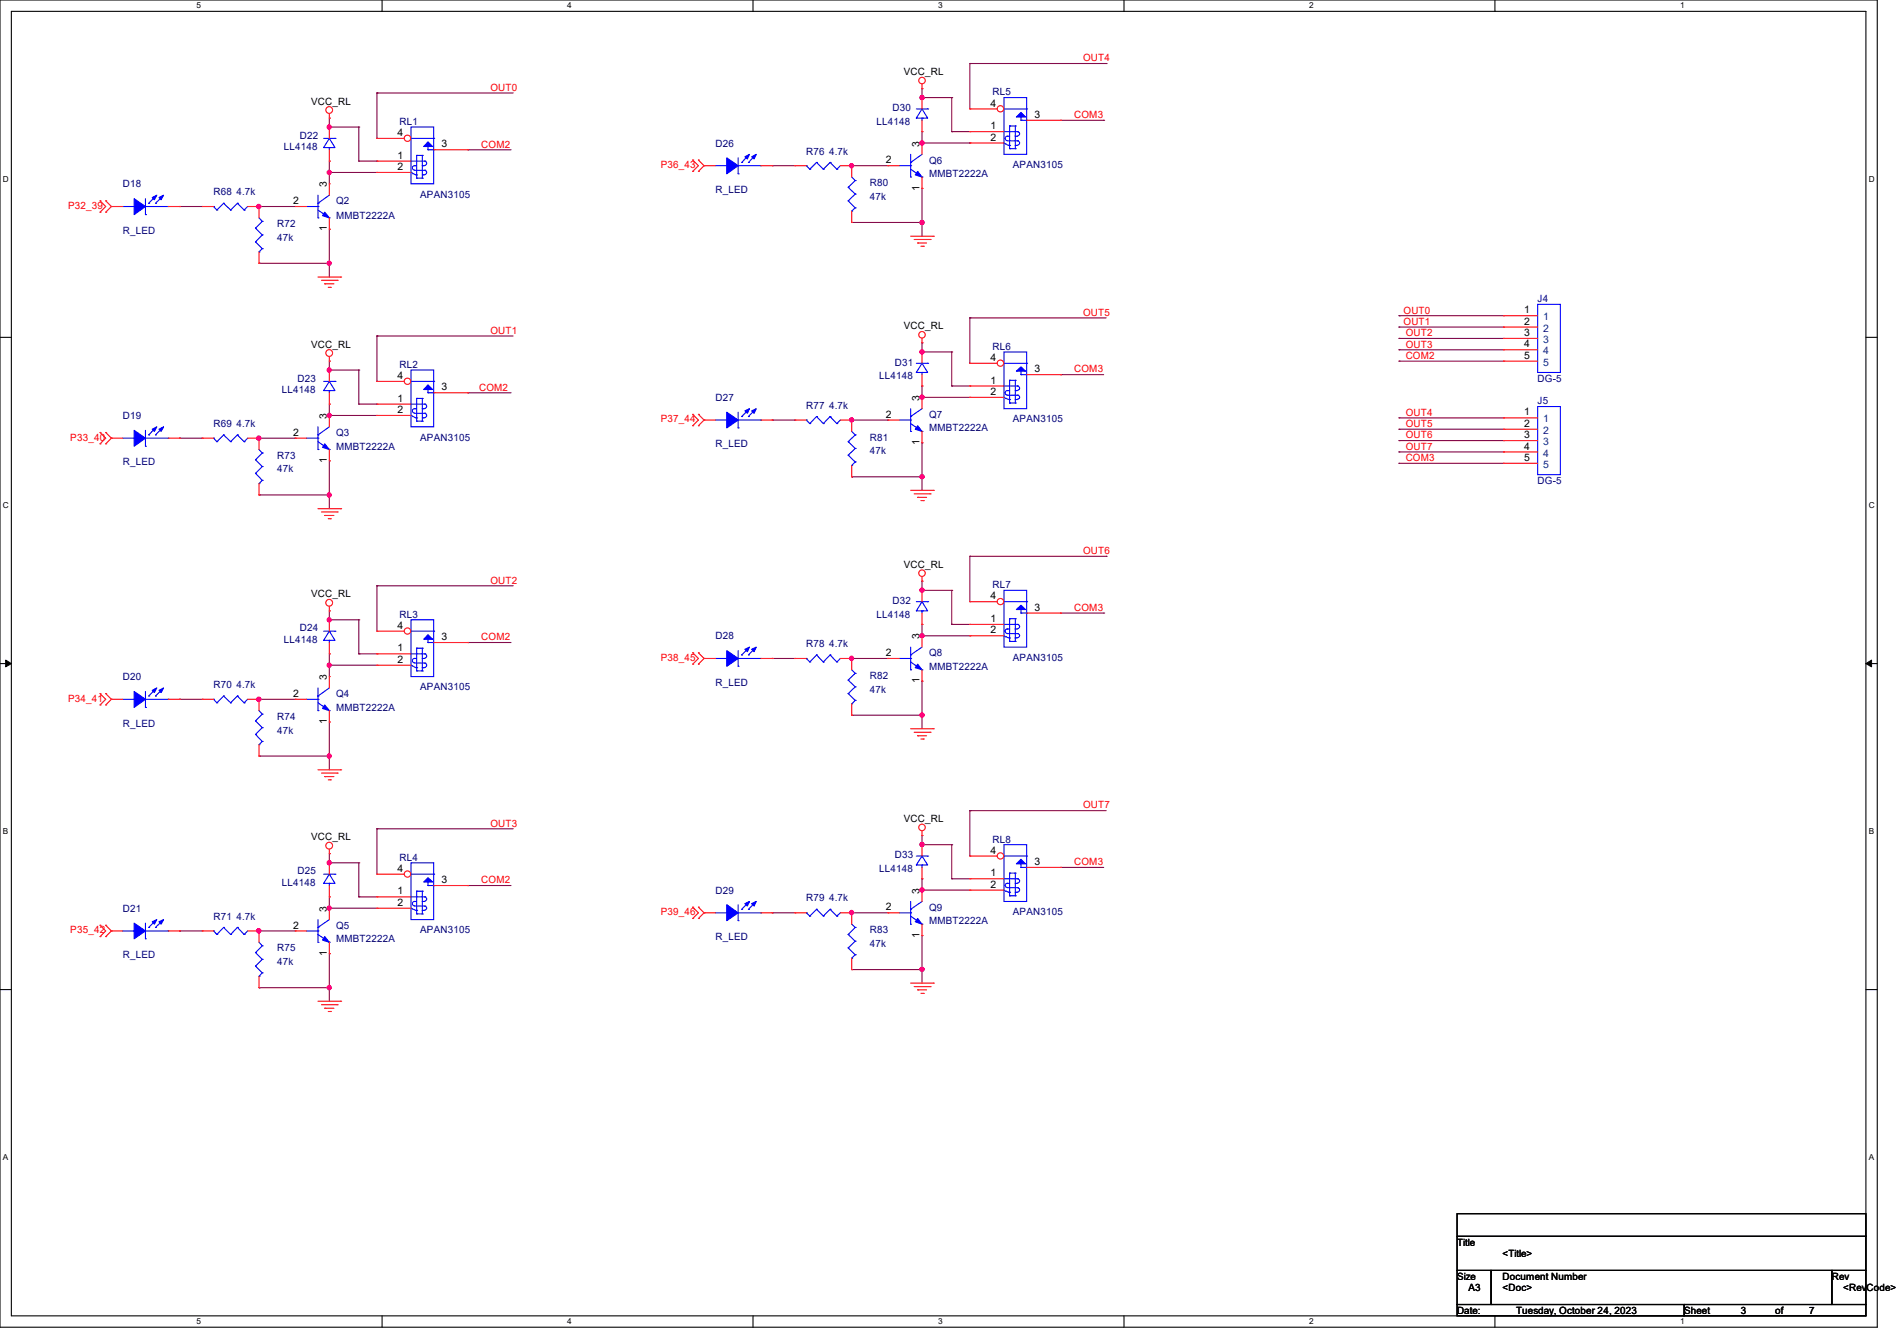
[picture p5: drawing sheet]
<svg xmlns="http://www.w3.org/2000/svg" width="297mm" height="210mm" viewBox="0 0 297 210" stroke-linecap="round" stroke-linejoin="round" font-family="sans-serif">
<path d="M0 0h293.9v207.9h-293.9zM1.8 1.8h290.3v204.3h-290.3z" fill="none" stroke="#000" stroke-width=".17"/>
<g fill="#fff">
<path d="M30.8 .2h.7v1.4h-.7z"/>
<path d="M30.8 206.2h.7v1.4h-.7z"/>
</g>
<path d="M59.8 0v1.8M59.8 206.1v1.8" fill="none" stroke="#000" stroke-width=".17"/>
<g fill="#fff">
<path d="M88.8 .2h.7v1.4h-.7z"/>
<path d="M88.8 206.2h.7v1.4h-.7z"/>
</g>
<path d="M117.9 0v1.8M117.9 206.1v1.8" fill="none" stroke="#000" stroke-width=".17"/>
<g fill="#fff">
<path d="M146.9 .2h.7v1.4h-.7z"/>
<path d="M146.9 206.2h.7v1.4h-.7z"/>
</g>
<path d="M176 0v1.8M176 206.1v1.8" fill="none" stroke="#000" stroke-width=".17"/>
<g fill="#fff">
<path d="M205 .2h.7v1.4h-.7z"/>
<path d="M205 206.2h.7v1.4h-.7z"/>
</g>
<path d="M234.1 0v1.8M234.1 206.1v1.8" fill="none" stroke="#000" stroke-width=".17"/>
<g fill="#fff">
<path d="M263.1 .2h.6v1.4h-.6z"/>
<path d="M263.1 206.2h.6v1.4h-.6z"/>
<path d="M.5 27.3h.9v1.4h-.9z"/>
<path d="M292.6 27.3h.9v1.4h-.9z"/>
<path d="M.5 78.4h.9v1.4h-.9z"/>
<path d="M292.6 78.4h.9v1.4h-.9z"/>
</g>
<path d="M0 52.8h1.8M292.1 52.8h1.8" fill="none" stroke="#000" stroke-width=".17"/>
<g fill="#fff">
<path d="M.5 129.5h.8v1.4h-.8z"/>
<path d="M292.6 129.5h.8v1.4h-.8z"/>
</g>
<path d="M0 103.9h1.8M292.1 103.9h1.8" fill="none" stroke="#000" stroke-width=".17"/>
<path d="M.9 103.4l.9 .5-.9 .5zM292.1 103.9l.9-.5v1z" fill="#000" stroke="#000" stroke-width=".16"/>
<g fill="#fff">
<path d="M.5 180.5h.8v1.4h-.8z"/>
<path d="M292.6 180.5h.8v1.4h-.8z"/>
</g>
<path d="M0 155h1.8M292.1 155h1.8M228.1 190.1h64v3.5h-64zM228.1 193.6h64v5.4h-64zM228.1 199h5.4v5.3h-5.4zM233.5 199h53.3v5.3h-53.3zM286.8 199h5.3v5.3h-5.3zM228.1 204.3h35.6v1.8h-35.6zM263.7 204.3h28.4v1.8h-28.4z" fill="none" stroke="#000" stroke-width=".17"/>
<g fill="none" stroke="#800040" stroke-width=".17">
<path d="M51.6 19.9h.1M51.6 18.5h.1M51.6 18.5v1.4M51.6 19.9h4.6M56.2 19.9h.1M56.2 19.9v5.3M59 14.6h.1M59 14.6v7.1M59 14.6h21.3M144.4 15.3h.1M144.4 13.9h.1M144.4 13.9v1.4"/>
<path d="M144.4 15.3h4.6M149 15.3h.1M149 15.3v5.3M151.8 9.9h.1M151.8 9.9v7.2M151.8 9.9h21.4M166.1 18.8h6.7M172.8 18.8h.1M173.2 9.9h.1M28.1 32.3h.1M28.1 32.3h3.6M40.6 32.3h.1"/>
<path d="M40.6 32.3h5.6M51.6 35.9h.1M51.6 27h.1M51.6 25.2h.1M51.6 25.2v3.6M51.6 35.9v7.5M51.6 27h7.4M56.2 25.2h.1M56.2 25.2h2.8M73.2 23.5h.1M73.2 23.5h6.8M120.9 26h.1"/>
<path d="M120.9 26h3.6M133.3 26h.1M133.3 34.8h.1M133.3 26h5.7M133.3 34.8h11.1M144.4 29.5h.1M144.4 34.8h.1M144.4 20.6h.1M144.4 20.6v1.8h7.4M144.4 29.5v7.5M149 20.6h.1M149 20.6h2.8"/>
<path d="M151.8 22.4h.1M40.6 41.2h.1M40.6 41.2h11M51.6 41.2h.1M51.6 58h.1M51.6 56.6h.1M51.6 56.6v1.4M51.6 58h4.6M56.2 58h.1M56.2 58v5.3M59 52.6h.1M59 52.6v7.1"/>
<path d="M59 52.6h21.3M144.4 55.1h.1M144.4 53.7h.1M144.4 53.7v1.4M144.4 55.1h4.6M149 55.1h.1M149 55.1v5.4M151.8 49.8h.1M151.8 49.8v7.1M151.8 49.8h21.4M166.1 58.7h.1M166.1 58.7h6.7"/>
<path d="M219 49.4h.1M219 51.2h.1M219 53h.1M219 54.8h.1M219 56.6h.1M219 49.4h16.4M219 51.2h16.4M219 53h16.4M219 54.8h16.4M219 56.6h16.4M28.1 68.6h.1M28.1 68.6h3.6"/>
<path d="M40.6 68.6h.1M40.6 77.5h.1M40.6 68.6h5.6M40.6 77.5h11M51.6 72.2h.1M51.6 77.5h.1M51.6 65.1h.1M51.6 63.3h.1M51.6 63.3v1.8M51.6 72.2v7.5M51.6 65.1h7.4M56.2 63.3h.1"/>
<path d="M56.2 63.3h2.8M73.2 61.5h.1M73.2 61.5h6.8M120.9 65.8h.1M120.9 65.8h3.6M133.3 65.8h.1M133.3 74.7h.1M133.3 65.8h5.7M133.3 74.7h11.1M144.4 69.3h.1M144.4 74.7h.1M144.4 62.2h.1"/>
<path d="M144.4 60.5h.1M144.4 60.5v1.7M144.4 69.3v7.5M144.4 62.2h7.4M149 60.5h.1M149 60.5h2.8M219 65.4h.1M219 67.2h.1M219 69h.1M219 70.8h.1M219 72.6h.1M219 65.4h16.4"/>
<path d="M219 67.2h16.4M219 69h16.4M219 70.8h16.4M219 72.6h16.4M51.6 97.1h.1M51.6 95.7h.1M51.6 95.7v1.4M51.6 97.1h4.6M56.2 97.1h.1M56.2 97.1v5.3M59 91.7h.1M59 91.7v7.1"/>
<path d="M59 91.7h21.3M144.4 92.5h.1M144.4 97.8h.1M144.4 91h.1M144.4 91v1.5M144.4 97.8v1.8h7.4M144.4 92.5h4.6M149 97.8h.1M149 92.5h.1M149 92.5v5.3M149 97.8h2.8M151.8 99.6h.1"/>
<path d="M151.8 87.1h.1M151.8 87.1v7.1M151.8 87.1h21.4M166.1 96h6.7M172.8 96h.1M173.2 87.1h.1M28.1 109.5h.1M28.1 109.5h3.6M40.6 109.5h.1M40.6 118.4h.1M40.6 109.5h5.6M40.6 118.4h11"/>
<path d="M51.6 104.2h.1M51.6 102.4h.1M51.6 113.1h.1M51.6 118.4h.1M51.6 102.4v3.6M51.6 113.1v7.5M51.6 104.2h7.4M56.2 102.4h.1M56.2 102.4h2.8M73.2 100.6h.1M73.2 100.6h6.8M120.9 103.1h.1"/>
<path d="M120.9 103.1h3.6M133.3 103.1h.1M133.3 112h.1M133.3 103.1h5.7M133.3 112h11.1M144.4 106.7h.1M144.4 112h.1M144.4 106.7v7.4M51.6 135.1h.1M51.6 133.7h.1M51.6 133.7v1.4M51.6 135.1h4.6"/>
<path d="M56.2 135.1h.1M56.2 135.1v5.4M59 129.8h.1M59 129.8v7.1M59 129.8h21.3M73.2 138.7h.1M73.2 138.7h6.8M144.4 139.4h.1M144.4 132.3h.1M144.4 137.6h.1M144.4 130.9h.1M144.4 130.9v1.4"/>
<path d="M144.4 137.6v1.8M144.4 139.4h7.4M144.4 132.3h4.6M149 137.6h.1M149 132.3h.1M149 132.3v5.3M149 137.6h2.8M151.8 127h.1M151.8 127v7.1M151.8 127h21.4M166.1 135.8h.1M166.1 135.8h6.7"/>
<path d="M28.1 145.8h.1M28.1 145.8h3.6M40.6 145.8h.1M40.6 154.7h.1M40.6 145.8h5.6M40.6 154.7h11M51.6 142.2h.1M51.6 140.5h.1M51.6 149.4h.1M51.6 154.7h.1M51.6 140.5v1.7M51.6 149.4v7.4"/>
<path d="M51.6 142.2h7.4M56.2 140.5h.1M56.2 140.5h2.8M120.9 143h.1M120.9 143h3.6M133.3 143h.1M133.3 151.8h.1M133.3 143h5.7M133.3 151.8h11.1M144.4 146.5h.1M144.4 151.8h.1M144.4 146.5v7.5"/>
</g>
<g fill="#f0f" stroke="#f0f" stroke-width=".17">
<circle cx="40.5" cy="32.3" r=".34"/>
<circle cx="51.5" cy="41.2" r=".33"/>
<circle cx="40.5" cy="68.6" r=".34"/>
<circle cx="51.5" cy="77.5" r=".33"/>
<circle cx="133.3" cy="26" r=".33"/>
<circle cx="144.4" cy="34.8" r=".34"/>
<circle cx="133.3" cy="65.8" r=".33"/>
<circle cx="144.4" cy="74.7" r=".34"/>
<circle cx="51.5" cy="27" r=".33"/>
<circle cx="51.5" cy="19.9" r=".33"/>
<circle cx="51.5" cy="65.1" r=".33"/>
<circle cx="51.5" cy="58" r=".33"/>
<circle cx="144.4" cy="22.4" r=".34"/>
<circle cx="144.4" cy="15.3" r=".34"/>
<circle cx="144.4" cy="62.2" r=".34"/>
<circle cx="144.4" cy="55.1" r=".34"/>
<circle cx="51.5" cy="104.2" r=".33"/>
<circle cx="51.5" cy="97.1" r=".33"/>
<circle cx="51.5" cy="142.2" r=".33"/>
<circle cx="51.5" cy="135.1" r=".33"/>
<circle cx="144.4" cy="99.5" r=".34"/>
<circle cx="144.4" cy="92.4" r=".34"/>
<circle cx="144.4" cy="139.4" r=".34"/>
<circle cx="144.4" cy="132.2" r=".34"/>
<circle cx="40.5" cy="109.5" r=".34"/>
<circle cx="51.5" cy="118.4" r=".33"/>
<circle cx="40.5" cy="145.8" r=".34"/>
<circle cx="51.5" cy="154.7" r=".33"/>
<circle cx="133.3" cy="103.1" r=".33"/>
<circle cx="144.4" cy="112" r=".34"/>
<circle cx="133.3" cy="142.9" r=".33"/>
<circle cx="144.4" cy="151.8" r=".34"/>
</g>
<g fill="none" stroke="#f00" stroke-width=".17">
<path d="M51.6 18.5h.1M51.6 17.8v.7M144.4 13.9h.1M144.4 13.2v.7M15.7 31.5h.1M15.7 33.2h.1M15.7 31.5l.9 .8-.9 .9M16.6 33.2h.1M16.6 31.5h.1M16.6 31.5l.8 .8-.8 .9M108.5 25.1h.1M108.5 26.8h.1"/>
<path d="M108.5 25.1l.8 .9-.8 .8M109.3 26.8h.1M109.3 25.1h.1M109.3 25.1l.9 .9-.9 .8M142.6 37h3.5M143.1 37.5h2.5M143.7 38.1h.1M143.7 38.1h1.4M144.2 38.6h.4M144.6 38.6h.1M145.6 37.5h.1M146.1 37h.1"/>
<path d="M49.8 43.4h3.5M50.3 43.9h2.5M50.8 44.4h.1M50.8 44.4h1.5M51.4 45h.3M51.6 56.6h.1M51.6 55.8v.8M51.7 45h.1M52.8 43.9h.1M53.3 43.4h.1M144.4 53.7h.1M144.4 53v.7"/>
<path d="M15.7 67.7h.1M15.7 69.5h.1M15.7 67.7l.9 .9-.9 .9M16.6 69.5h.1M16.6 67.7h.1M16.6 67.7l.8 .9-.8 .9M49.8 79.7h3.5M53.3 79.7h.1M108.5 64.9h.1M108.5 66.7h.1M108.5 64.9l.8 .9-.8 .9M109.3 66.7h.1"/>
<path d="M109.3 64.9h.1M109.3 64.9l.9 .9-.9 .9M133.3 65.8h.1M133.3 74.7h.1M133.3 65.8v1.8M133.3 72.9v1.8M142.6 76.8h3.5M143.1 77.3h2.5M143.7 77.9h.1M143.7 77.9h1.4M144.2 78.4h.4M144.6 78.4h.1"/>
<path d="M145.6 77.3h.1M146.1 76.8h.1M50.3 80.2h2.5M50.8 80.7h.1M50.8 80.7h1.5M51.4 81.2h.3M51.6 95.7h.1M51.6 95v.7M51.7 81.2h.1M52.8 80.2h.1M144.4 91h.1M144.4 90.3v.7"/>
<path d="M15.7 108.6h.1M15.7 110.4h.1M15.7 108.6l.9 .9-.9 .9M16.6 110.4h.1M16.6 108.6h.1M16.6 108.6l.8 .9-.8 .9M108.5 102.2h.1M108.5 104h.1M108.5 102.2l.8 .9-.8 .9M109.3 104h.1M109.3 102.2h.1M109.3 102.2l.9 .9-.9 .9"/>
<path d="M142.6 114.1h3.5M143.1 114.7h2.5M143.7 115.2h.1M143.7 115.2h1.4M144.2 115.7h.4M144.6 115.7h.1M145.6 114.7h.1M146.1 114.1h.1M49.8 120.6h3.5M50.3 121.1h2.5M50.8 121.6h.1M50.8 121.6h1.5"/>
<path d="M51.4 122.1h.3M51.6 133.7h.1M51.6 133v.7M51.7 122.1h.1M52.8 121.1h.1M53.3 120.6h.1M144.4 130.9h.1M144.4 130.1v.8M15.7 144.9h.1M15.7 146.7h.1M15.7 144.9l.9 .9-.9 .9M16.6 146.7h.1"/>
<path d="M16.6 144.9h.1M16.6 144.9l.8 .9-.8 .9M40.6 145.8h.1M40.6 154.7h.1M40.6 145.8v1.8M40.6 152.9v1.8M49.8 156.8h3.5M50.3 157.4h2.5M50.8 157.9h.1M50.8 157.9h1.5M51.4 158.4h.3M51.7 158.4h.1"/>
<path d="M52.8 157.4h.1M53.3 156.8h.1M108.5 142.1h.1M108.5 143.8h.1M108.5 142.1l.8 .9-.8 .8M109.3 143.8h.1M109.3 142.1h.1M109.3 142.1l.9 .9-.9 .8M142.6 154h3.5M143.1 154.5h2.5M143.7 155h.1M143.7 155h1.4"/>
<path d="M144.2 155.6h.4M144.6 155.6h.1M145.6 154.5h.1M146.1 154h.1"/>
<circle cx="51.5" cy="17.2" r=".53"/>
<circle cx="144.4" cy="12.6" r=".51"/>
<circle cx="51.5" cy="55.3" r=".53"/>
<circle cx="144.4" cy="52.4" r=".51"/>
<circle cx="51.5" cy="94.4" r=".53"/>
<circle cx="144.4" cy="89.8" r=".51"/>
<circle cx="51.5" cy="132.4" r=".53"/>
<circle cx="144.4" cy="129.6" r=".51"/>
</g>
<g fill="none" stroke="#00f" stroke-width=".17">
<path d="M132.8 69.2h.1M132.8 71.3h.1M132.8 69.2l1.1 1M132.8 71.3l1.1 1M133.3 72.9h.1M133.3 67.6l.6 .5M133.9 68.1h.1M133.9 70.2h.1M133.9 72.3h.1M133.9 68.1l-1.1 1.1M133.9 70.2l-1.1 1.1M133.9 72.3l-.6 .6"/>
<path d="M64.3 97.1h3.6v8.9h-3.6zM64.3 98.8h3.6M67.9 98.8h.1M64.3 104.2l.4 .2M64.3 102.4h2.2M64.8 104.3l.3 .2M64.9 103.1h.1M64.9 103.1a.34 .34 0 0 0-.3 .4 .34 .34 0 0 0 .3 .3M64.9 103.1h.3M64.9 103.8h1.6M65.1 104.6h.1M65.2 105.1h.1"/>
<path d="M65.2 101.5h.1M65.2 104.6h.1M65.2 101.5v3.6M65.2 105.1h.9M65.2 101.5h.9M66.1 105.1h.1M66.1 101.5h.1M66.1 103.1h.1M66.1 104.6h.1M66.1 101.5v3.6M66.1 103.1h.4M66.1 104.6h.4"/>
<path d="M66.5 102.4h.1M66.5 103.8h.1M66.5 102.4a.34 .34 0 0 1 .3 .3 .34 .34 0 0 1-.3 .4M66.5 103.8a.34 .34 0 0 1 .3 .4 .34 .34 0 0 1-.3 .3M67 100.6h.1M67 100.1v.5M67 100.6h.9M67.9 100.6h.1M40 149.2h.1M40 151.3h.1M40 149.2l1.1 1M40 151.3l1.1 1.1"/>
<path d="M40.6 152.9h.1M40.6 147.6l.5 .5M41.1 148.1h.1M41.1 150.2h.1M41.1 152.4h.1M41.1 148.1l-1.1 1.1M41.1 150.2l-1.1 1.1M41.1 152.4l-.5 .5"/>
</g>
<path d="M67 99.4l.7 .7h-1.4z" fill="#00f" stroke="#00f" stroke-width=".17"/>
<circle cx="63.8" cy="98.8" r=".5" fill="#fff" stroke="#f00" stroke-width=".17"/>
<g fill="none" stroke="#f00" stroke-width=".17">
<path d="M124.5 26h.1M124.5 26h1.7M131.6 26h1.7M133.3 26h.1M51.6 58h.1M51.6 58v1.7M235.4 49.4h.1M235.4 51.2h.1M235.4 53h.1M235.4 54.8h.1M235.4 56.6h.1M235.4 49.4h5.3"/>
<path d="M235.4 51.2h5.3M235.4 53h5.3M235.4 54.8h5.3M235.4 56.6h5.3M17.4 68.6h.1M17.4 68.6h1.8M26.3 68.6h1.8M28.1 68.6h.1M51.6 63.3h.1M51.6 61.5v1.8M110.2 65.8h.1M110.2 65.8h1.8"/>
<path d="M119.1 65.8h1.8M120.9 65.8h.1M59 98.8h.1M59 98.8h4.3M31.7 109.5h.1M31.7 109.5h1.7M38.8 109.5h1.8M40.6 109.5h.1M59 102.4h.1M59 104.2h.1M59 102.4h5.3M59 104.2h5.3"/>
<path d="M67.9 100.6h5.3M73.2 100.6h.1M144.4 137.6h.1M144.4 132.3h.1M144.4 132.3v1.8M144.4 135.8v1.8"/>
</g>
<g fill="none" stroke="#00f" stroke-width=".17">
<path d="M126.2 26h.1M126.2 26l.6 .5M126.8 26.5h.1M127.8 25.4h.1M127.8 25.4l1.1 1.1M127.8 25.4l-1 1.1M128.9 26.5h.1M130 25.4h.1M130 25.4l1 1.1M130 25.4l-1.1 1.1M131 26.5h.1M131.6 26l-.6 .5"/>
<path d="M50.7 59.7h1.8M51.6 59.7l.9 1.5h-1.8zM52.5 59.7h.1M240.7 47.7h3.6v10.6h-3.6zM19.2 68.6h1.8M21 68.6h.1M22.8 69.9h.1M22.8 67.4v2.5M22.8 68.6h3.5M23.3 68.1h.1M24.3 68.1h.1M24.3 67l-1 1.1"/>
<path d="M25.4 67l-1.1 1.1M26.3 68.6h.1M51.6 61.2h.1M51.6 61.2v.3M112 65.8h1.8M113.8 65.8h.1M115.6 67h.1M115.6 64.6v2.4M115.6 65.8h3.5M116.1 65.2h.1M117.2 65.2h.1M117.2 64.2l-1.1 1"/>
<path d="M118.2 64.2l-1 1M119.1 65.8h.1M33.4 109.5h.1M33.4 109.5l.6 .6M34 110.1h.1M35 109h.1M35 109l1.1 1.1M35 109l-1 1.1M36.1 110.1h.1M37.2 109h.1M37.2 109l1 1.1M37.2 109l-1.1 1.1"/>
<path d="M38.2 110.1h.1M38.8 109.5l-.6 .6M143.5 134.1h1.7M144.4 134.1l.8 1.4h-1.7zM144.4 135.5h.1M144.4 135.5v.3M145.2 134.1h.1M157.2 132.3h3.5v8.9h-3.5zM157.2 139.4l.3 .2M157.2 134.1h3.5M157.2 137.6h2.1M157.6 139.5l.3 .2"/>
<path d="M157.7 138.3h.1M157.7 138.3h.4M157.7 139h1.6M157.7 138.3a.32 .32 0 0 0-.3 .4 .32 .32 0 0 0 .3 .3M157.9 139.7h.2M158.1 136.7h.1M158.1 139.7h.1M158.1 136.7v3.6M158.1 136.7h.9M159 136.7h.1M159 138.3h.1M159 139.7h.1"/>
<path d="M159 136.7v3.6M159 138.3h.3M159 139.7h.3M159.3 137.6h.1M159.3 139h.1M159.3 137.6a.34 .34 0 0 1 .3 .4 .34 .34 0 0 1-.3 .3M159.3 139a.34 .34 0 0 1 .3 .4 .34 .34 0 0 1-.3 .3M159.9 135.8h.1M159.9 135.3v.5M159.9 135.8h.8M160.7 134.1h.1M160.7 135.8h.1"/>
<path d="M158.1 140.3h.1M158.1 140.3h.9M159 140.3h.1"/>
</g>
<g fill="#00f" stroke="#00f" stroke-width=".17">
<path d="M159.9 134.6l.7 .7h-1.5z"/>
<path d="M113.8 64.6l1.8 1.2-1.8 1.2z" fill-rule="evenodd"/>
<path d="M117.7 64.3l.7-.3-.3 .7z" fill-rule="evenodd"/>
<path d="M116.6 64.3l.7-.3-.3 .7z" fill-rule="evenodd"/>
<path d="M21 67.4l1.8 1.2-1.8 1.3z" fill-rule="evenodd"/>
<path d="M24.9 67.2l.7-.4-.4 .8z" fill-rule="evenodd"/>
<path d="M23.8 67.2l.8-.4-.4 .8z" fill-rule="evenodd"/>
</g>
<circle cx="156.6" cy="134" r=".5" fill="#fff" stroke="#f00" stroke-width=".17"/>
<g fill="none" stroke="#f00" stroke-width=".17">
<path d="M133.3 26h.1M133.3 34.8h.1M133.3 26v1.7M133.3 33.1v1.7M144.4 55.1h.1M144.4 55.1v1.8M144.4 58.7v1.8M31.7 68.6h.1M31.7 68.6h1.7M38.8 68.6h1.8M40.6 68.6h.1M139 65.8h.1"/>
<path d="M139 65.8h1.8M144.4 60.5h.1M144.4 62.2h.1M144.4 69.3h.1M144.4 62.2v1.8M144.4 67.6v1.7M17.4 109.5h.1M17.4 109.5h1.8M26.3 109.5h1.8M28.1 109.5h.1M40.6 109.5h.1M40.6 118.4h.1"/>
<path d="M40.6 109.5v1.8M40.6 116.6v1.8M151.8 134.1h.1M151.8 137.6h.1M151.8 139.4h.1M151.8 134.1h4.3M151.8 137.6h5.4M151.8 139.4h5.4M160.7 135.8h5.4M166.1 135.8h.1M46.2 145.8h.1M46.2 145.8h1.8"/>
<path d="M51.6 142.2h.1M51.6 149.4h.1M51.6 142.2v1.8M51.6 147.6v1.8M124.5 143h.1M124.5 143h1.7M131.6 143h1.7M133.3 143h.1"/>
</g>
<g fill="#00f" stroke="#00f" stroke-width=".17">
<path d="M50.8 146.7l.8 .9-1.1-.4z"/>
<path d="M143.7 66.7l.7 .9-1.1-.4z"/>
<path d="M159.9 17.6l.7 .7h-1.5z"/>
<path d="M21 108.3l1.8 1.2-1.8 1.3z" fill-rule="evenodd"/>
<path d="M24.9 108.1l.7-.4-.4 .8z" fill-rule="evenodd"/>
<path d="M23.8 108.1l.8-.4-.4 .8z" fill-rule="evenodd"/>
</g>
<g fill="none" stroke="#00f" stroke-width=".17">
<path d="M157.2 15.3h3.5v8.9h-3.5zM157.2 17.1h3.5M158.1 19.7h.1M158.1 19.7v3.6M158.1 19.7h.9M159 19.7h.1M159 19.7v3.6M159.9 18.8h.1M159.9 18.3v.5M159.9 18.8h.8M160.7 17.1h.1M160.7 18.8h.1"/>
<path d="M132.8 29.3h.1M132.8 31.5h.1M132.8 29.3l1.1 1.1M132.8 31.5l1.1 1.1M133.3 33.1h.1M133.3 27.7l.6 .6M133.9 28.3h.1M133.9 30.4h.1M133.9 32.6h.1M133.9 28.3l-1.1 1M133.9 30.4l-1.1 1.1M133.9 32.6l-.6 .5"/>
<path d="M157.2 22.4l.3 .2M157.2 20.6h2.1M157.6 22.5l.3 .2M157.7 21.3h.1M157.7 21.3a.34 .34 0 0 0-.3 .4 .34 .34 0 0 0 .3 .3M157.7 21.3h.4M157.7 22.1h1.6M157.9 22.8h.2M158.1 23.3h.1M158.1 22.8h.1M158.1 23.3h.9M159 23.3h.1"/>
<path d="M159 21.3h.1M159 22.8h.1M159 21.3h.3M159 22.8h.3M159.3 20.6h.1M159.3 22.1h.1M159.3 20.6a.34 .34 0 0 1 .3 .4 .34 .34 0 0 1-.3 .3M159.3 22.1a.34 .34 0 0 1 .3 .3 .34 .34 0 0 1-.3 .3M143.5 56.9h1.7M144.4 56.9l.8 1.4h-1.7zM144.4 58.3h.1M144.4 58.3v.4"/>
<path d="M145.2 56.9h.1M33.4 68.6h.1M33.4 68.6l.6 .6M34 69.2h.1M35 68.1h.1M35 68.1l1.1 1.1M35 68.1l-1 1.1M36.1 69.2h.1M37.2 68.1h.1M37.2 68.1l1 1.1M37.2 68.1l-1.1 1.1M38.2 69.2h.1"/>
<path d="M38.8 68.6l-.6 .6M140.8 65.8h1.8M142.6 65.2h.1M142.6 67.6h.1M142.6 65.8h.1M142.6 66.3l1.8 1.3M142.6 64v3.6M144.4 67.6h.1M144.4 64l-1.8 1.2M19.2 109.5h1.8M21 109.5h.1M22.8 110.8h.1"/>
<path d="M22.8 108.3v2.5M22.8 109.5h3.5M23.3 109h.1M24.3 109h.1M24.3 107.9l-1 1.1M25.4 107.9l-1.1 1.1M26.3 109.5h.1M40 112.9h.1M40 115h.1M40 112.9l1.1 1.1M40 115l1.1 1.1M40.6 116.6h.1"/>
<path d="M40.6 111.3l.5 .5M41.1 111.8h.1M41.1 114h.1M41.1 116.1h.1M41.1 111.8l-1.1 1.1M41.1 114l-1.1 1M41.1 116.1l-.5 .5M48 145.8h1.8M49.8 145.2h.1M49.8 147.6h.1M49.8 145.8h.1M49.8 146.3l1.8 1.3"/>
<path d="M49.8 144v3.6M51.6 147.6h.1M51.6 144l-1.8 1.2M126.2 143h.1M126.2 143l.6 .5M126.8 143.5h.1M127.8 142.4h.1M127.8 142.4l1.1 1.1M127.8 142.4l-1 1.1M128.9 143.5h.1M130 142.4h.1M130 142.4l1 1.1"/>
<path d="M130 142.4l-1.1 1.1M131 143.5h.1M131.6 143l-.6 .5"/>
</g>
<circle cx="156.6" cy="17" r=".5" fill="#fff" stroke="#f00" stroke-width=".17"/>
<g fill="none" stroke="#f00" stroke-width=".17">
<path d="M151.8 17.1h.1M151.8 17.1h4.3M160.7 18.8h5.4M166.1 18.8h.1M46.2 32.3h.1M46.2 32.3h1.8M51.6 28.8h.1M51.6 35.9h.1M51.6 28.8v1.8M51.6 34.1v1.8M139 26h.1M139 26h1.8"/>
<path d="M144.4 22.4h.1M144.4 29.5h.1M144.4 22.4v1.8M144.4 27.7v1.8M151.8 20.6h.1M151.8 22.4h.1M151.8 20.6h5.4M151.8 22.4h5.4M40.6 68.6h.1M40.6 77.5h.1M40.6 68.6v1.8M40.6 75.7v1.8"/>
<path d="M235.4 65.4h.1M235.4 67.2h.1M235.4 69h.1M235.4 70.8h.1M235.4 72.6h.1M235.4 65.4h5.3M235.4 67.2h5.3M235.4 69h5.3M235.4 70.8h5.3M235.4 72.6h5.3M46.2 109.5h.1M46.2 109.5h1.8"/>
<path d="M51.6 106h.1M51.6 113.1h.1M51.6 106v1.7M51.6 111.3v1.8M133.3 143h.1M133.3 151.8h.1M133.3 143v1.7M133.3 150.1v1.7"/>
</g>
<g fill="none" stroke="#00f" stroke-width=".17">
<path d="M48 32.3h1.8M49.8 31.8h.1M49.8 34.1h.1M49.8 32.3h.1M49.8 30.6v3.5M49.8 32.9l1.8 1.2M51.6 34.1h.1M51.6 30.6l-1.8 1.2M140.8 26h1.8M142.6 25.4h.1M142.6 27.7h.1M142.6 26h.1"/>
<path d="M142.6 26.5l1.8 1.2M142.6 24.2v3.5M144.4 27.7h.1M144.4 24.2l-1.8 1.2M40 72h.1M40 74.1h.1M40 72l1.1 1.1M40 74.1l1.1 1.1M40.6 75.7h.1M40.6 70.4l.5 .6M41.1 71h.1M41.1 73.1h.1"/>
<path d="M41.1 75.2h.1M41.1 71l-1.1 1M41.1 73.1l-1.1 1M41.1 75.2l-.5 .5M240.7 63.7h3.6v10.6h-3.6zM157.2 92.5h3.5v8.8h-3.5zM157.2 99.6l.3 .2M157.2 94.2h3.5M157.2 97.8h2.1M157.6 99.7l.3 .2M157.7 98.5h.1M157.7 98.5a.34 .34 0 0 0-.3 .3 .34 .34 0 0 0 .3 .4"/>
<path d="M157.7 98.5h.4M157.7 99.2h1.6M157.9 99.9h.2M158.1 96.9h.1M158.1 99.9h.1M158.1 96.9v3.6M158.1 96.9h.9M159 96.9h.1M159 98.5h.1M159 99.9h.1M159 96.9v3.6M159 98.5h.3"/>
<path d="M159 99.9h.3M159.3 97.8h.1M159.3 99.2h.1M159.3 97.8a.34 .34 0 0 1 .3 .3 .34 .34 0 0 1-.3 .4M159.3 99.2a.32 .32 0 0 1 .3 .3 .32 .32 0 0 1-.3 .4M159.9 96h.1M159.9 95.5v.5M159.9 96h.8M160.7 94.2h.1M160.7 96h.1M48 109.5h1.8M49.8 109h.1"/>
<path d="M49.8 111.3h.1M49.8 109.5h.1M49.8 110.1l1.8 1.2M49.8 107.7v3.6M51.6 111.3h.1M51.6 107.7l-1.8 1.3M158.1 100.5h.1M158.1 100.5h.9M159 100.5h.1M132.8 146.3h.1M132.8 148.5h.1M132.8 146.3l1.1 1.1"/>
<path d="M132.8 148.5l1.1 1M133.3 150.1h.1M133.3 144.7l.6 .5M133.9 145.2h.1M133.9 147.4h.1M133.9 149.5h.1M133.9 145.2l-1.1 1.1M133.9 147.4l-1.1 1.1M133.9 149.5l-.6 .6"/>
</g>
<g fill="#00f" stroke="#00f" stroke-width=".17">
<path d="M50.8 110.4l.8 .9-1.1-.3z"/>
<path d="M143.7 26.8l.7 .9-1.1-.3z"/>
<path d="M50.8 33.2l.8 .9-1.1-.3z"/>
<path d="M159.1 95.5l.8-.7 .7 .7z"/>
</g>
<circle cx="156.6" cy="94.2" r=".5" fill="#fff" stroke="#f00" stroke-width=".17"/>
<path d="M151.8 94.2h.1M151.8 97.8h.1M151.8 99.6h.1M151.8 94.2h4.3M151.8 97.8h5.4M151.8 99.6h5.4M160.7 96h5.4M166.1 96h.1" fill="none" stroke="#f00" stroke-width=".17"/>
<path d="M159.1 58.1l.8-.7 .7 .7z" fill="#00f" stroke="#00f" stroke-width=".17"/>
<g fill="none" stroke="#00f" stroke-width=".17">
<path d="M157.2 55.1h3.5v8.9h-3.5zM157.2 56.9h3.5M158.1 59.6h.1M158.1 59.6v3.5M158.1 59.6h.9M159 59.6h.1M159 59.6v3.5M159.9 58.7h.1M159.9 58.1v.6M159.9 58.7h.8M160.7 56.9h.1M160.7 58.7h.1"/>
<path d="M157.2 62.2l.3 .2M157.2 60.5h2.1M157.6 62.4l.3 .1M157.7 61.2h.1M157.7 61.2a.34 .34 0 0 0-.3 .3 .34 .34 0 0 0 .3 .3M157.7 61.2h.4M157.7 61.9h1.6M157.9 62.6h.2M158.1 63.1h.1M158.1 62.6h.1M158.1 63.1h.9M159 63.1h.1"/>
<path d="M159 61.2h.1M159 62.6h.1M159 61.2h.3M159 62.6h.3M159.3 60.5h.1M159.3 61.9h.1M159.3 60.5a.34 .34 0 0 1 .3 .3 .34 .34 0 0 1-.3 .3M159.3 61.9a.32 .32 0 0 1 .3 .3 .32 .32 0 0 1-.3 .3"/>
</g>
<circle cx="156.6" cy="56.9" r=".5" fill="#fff" stroke="#f00" stroke-width=".17"/>
<g fill="none" stroke="#f00" stroke-width=".17">
<path d="M144.4 15.3h.1M144.4 15.3v1.8M144.4 18.8v1.8M31.7 32.3h.1M31.7 32.3h1.7M38.8 32.3h1.8M40.6 32.3h.1M110.2 26h.1M110.2 26h1.8M119.1 26h1.8M120.9 26h.1M144.4 20.6h.1"/>
<path d="M151.8 56.9h.1M151.8 56.9h4.3M160.7 58.7h5.4M166.1 58.7h.1M46.2 68.6h.1M46.2 68.6h1.8M51.6 65.1h.1M51.6 72.2h.1M51.6 65.1v1.7M51.6 70.4v1.8M124.5 65.8h.1M124.5 65.8h1.7"/>
<path d="M131.6 65.8h1.7M133.3 65.8h.1M151.8 60.5h.1M151.8 62.2h.1M151.8 60.5h5.4M151.8 62.2h5.4M144.4 97.8h.1M144.4 92.5h.1M144.4 92.5v1.7M144.4 96v1.8M110.2 103.1h.1M110.2 103.1h1.8"/>
<path d="M119.1 103.1h1.8M120.9 103.1h.1M124.5 103.1h.1M124.5 103.1h1.7M131.6 103.1h1.7M133.3 103.1h.1M133.3 112h.1M133.3 103.1v1.8M133.3 110.2v1.8M51.6 135.1h.1M51.6 135.1v1.8M51.6 138.7v1.8"/>
<path d="M144.4 139.4h.1M144.4 139.4v1.8M17.4 145.8h.1M17.4 145.8h1.8M26.3 145.8h1.8M28.1 145.8h.1M31.7 145.8h.1M31.7 145.8h1.7M38.8 145.8h1.8M40.6 145.8h.1M51.6 140.5h.1M139 143h.1"/>
<path d="M139 143h1.8M144.4 146.5h.1M144.4 144.7v1.8"/>
</g>
<g fill="none" stroke="#00f" stroke-width=".17">
<path d="M143.5 17.1h1.7M144.4 17.1l.8 1.4h-1.7zM144.4 18.5h.1M144.4 18.5v.3M145.2 17.1h.1M33.4 32.3h.1M33.4 32.3l.6 .6M34 32.9h.1M35 31.8h.1M35 31.8l1.1 1.1M35 31.8l-1 1.1M36.1 32.9h.1"/>
<path d="M37.2 31.8h.1M37.2 31.8l1 1.1M37.2 31.8l-1.1 1.1M38.2 32.9h.1M38.8 32.3l-.6 .6M112 26h1.8M113.8 26h.1M115.6 27.2h.1M115.6 24.7v2.5M115.6 26h3.5M116.1 25.4h.1M117.2 25.4h.1"/>
<path d="M117.2 24.3l-1.1 1.1M118.2 24.3l-1 1.1M119.1 26h.1M48 68.6h1.8M49.8 68.1h.1M49.8 70.4h.1M49.8 68.6h.1M49.8 69.2l1.8 1.2M49.8 66.8v3.6M51.6 70.4h.1M51.6 66.8l-1.8 1.3M126.2 65.8h.1"/>
<path d="M126.2 65.8l.6 .5M126.8 66.3h.1M127.8 65.2h.1M127.8 65.2l1.1 1.1M127.8 65.2l-1 1.1M128.9 66.3h.1M130 65.2h.1M130 65.2l1 1.1M130 65.2l-1.1 1.1M131 66.3h.1M131.6 65.8l-.6 .5M143.5 94.2h1.7"/>
<path d="M144.4 94.2l.8 1.5h-1.7zM144.4 95.7h.1M144.4 95.7v.3M145.2 94.2h.1M112 103.1h1.8M113.8 103.1h.1M115.6 104.4h.1M115.6 101.9v2.5M115.6 103.1h3.5M116.1 102.6h.1M117.2 102.6h.1M117.2 101.5l-1.1 1.1"/>
<path d="M118.2 101.5l-1 1.1M119.1 103.1h.1M126.2 103.1h.1M126.2 103.1l.6 .6M126.8 103.7h.1M127.8 102.6h.1M127.8 102.6l1.1 1.1M127.8 102.6l-1 1.1M128.9 103.7h.1M130 102.6h.1M130 102.6l1 1.1M130 102.6l-1.1 1.1"/>
<path d="M131 103.7h.1M131.6 103.1l-.6 .6M132.8 106.5h.1M132.8 108.6h.1M132.8 106.5l1.1 1.1M132.8 108.6l1.1 1.1M133.3 110.2h.1M133.3 104.9l.6 .6M133.9 105.5h.1M133.9 107.6h.1M133.9 109.7h.1M133.9 105.5l-1.1 1"/>
<path d="M133.9 107.6l-1.1 1M133.9 109.7l-.6 .5M50.7 136.9h1.8M51.6 136.9l.9 1.4h-1.8zM51.6 138.3h.1M51.6 138.3v.4M52.5 136.9h.1M64.3 135.1h3.6v8.9h-3.6zM64.3 136.9h3.6M65.2 139.6h.1M65.2 139.6v3.5M65.2 139.6h.9"/>
<path d="M66.1 139.6h.1M66.1 139.6v3.5M67 138.7h.1M67 138.1v.6M67 138.7h.9M67.9 136.9h.1M67.9 138.7h.1M19.2 145.8h1.8M21 145.8h.1M22.8 147h.1M22.8 144.6v2.4M22.8 145.8h3.5"/>
<path d="M23.3 145.2h.1M24.3 145.2h.1M24.3 144.2l-1 1M25.4 144.2l-1.1 1M26.3 145.8h.1M33.4 145.8h.1M33.4 145.8l.6 .5M34 146.3h.1M35 145.2h.1M35 145.2l1.1 1.1M35 145.2l-1 1.1M36.1 146.3h.1"/>
<path d="M37.2 145.2h.1M37.2 145.2l1 1.1M37.2 145.2l-1.1 1.1M38.2 146.3h.1M38.8 145.8l-.6 .5M64.3 142.2l.4 .2M64.3 140.5h2.2M64.8 142.4l.3 .1M64.9 141.2h.1M64.9 141.2a.34 .34 0 0 0-.3 .3 .34 .34 0 0 0 .3 .4M64.9 141.2h.3M64.9 141.9h1.6"/>
<path d="M65.1 142.6h.1M65.2 143.1h.1M65.2 142.6h.1M65.2 143.1h.9M66.1 143.1h.1M66.1 141.2h.1M66.1 142.6h.1M66.1 141.2h.4M66.1 142.6h.4M66.5 140.5h.1M66.5 141.9h.1M66.5 140.5a.34 .34 0 0 1 .3 .3 .34 .34 0 0 1-.3 .3"/>
<path d="M66.5 141.9a.32 .32 0 0 1 .3 .3 .32 .32 0 0 1-.3 .3M140.8 143h1.8M142.6 142.4h.1M142.6 144.7h.1M142.6 143h.1M142.6 143.5l1.8 1.2M142.6 141.2v3.5M144.4 144.7h.1M144.4 141.2l-1.8 1.2"/>
</g>
<g fill="#00f" stroke="#00f" stroke-width=".17">
<path d="M143.7 143.8l.7 .9-1.1-.3z"/>
<path d="M50.8 69.5l.8 .9-1.1-.3z"/>
<path d="M67 137.5l.7 .6h-1.4z"/>
<path d="M21 144.6l1.8 1.2-1.8 1.2z" fill-rule="evenodd"/>
<path d="M24.9 144.4l.7-.4-.4 .7z" fill-rule="evenodd"/>
<path d="M23.8 144.4l.8-.4-.4 .7z" fill-rule="evenodd"/>
<path d="M113.8 24.7l1.8 1.3-1.8 1.2z" fill-rule="evenodd"/>
<path d="M117.7 24.6l.7-.4-.3 .7z" fill-rule="evenodd"/>
<path d="M116.6 24.6l.7-.4-.3 .7z" fill-rule="evenodd"/>
<path d="M113.8 101.9l1.8 1.2-1.8 1.3z" fill-rule="evenodd"/>
<path d="M117.7 101.7l.7-.4-.3 .8z" fill-rule="evenodd"/>
<path d="M116.6 101.7l.7-.4-.3 .8z" fill-rule="evenodd"/>
</g>
<circle cx="63.8" cy="136.9" r=".5" fill="#fff" stroke="#f00" stroke-width=".17"/>
<g fill="none" stroke="#f00" stroke-width=".17">
<path d="M51.6 19.9h.1M51.6 19.9v1.8M17.4 32.3h.1M17.4 32.3h1.8M26.3 32.3h1.8M28.1 32.3h.1M51.6 25.2h.1M51.6 23.5v1.7M59 136.9h.1M59 136.9h4.3M67.9 138.7h5.3M73.2 138.7h.1"/>
<path d="M59 140.5h.1M59 142.2h.1M59 140.5h5.3M59 142.2h5.3"/>
</g>
<g fill="none" stroke="#00f" stroke-width=".17">
<path d="M64.3 19.9h3.6v8.9h-3.6zM19.2 32.3h1.8M21 32.3h.1M22.8 33.6h.1M22.8 31.1v2.5M22.8 32.3h3.5M23.3 31.8h.1M24.3 31.8h.1M24.3 30.8l-1 1M25.4 30.8l-1.1 1M26.3 32.3h.1M50.7 21.7h1.8"/>
<path d="M51.6 21.7l.9 1.4h-1.8zM51.6 23.1h.1M51.6 23.1v.4M52.5 21.7h.1M64.3 27l.4 .2M64.3 21.7h3.6M64.3 25.2h2.2M64.8 27.2l.3 .1M64.9 26a.34 .34 0 0 0-.3 .3 .34 .34 0 0 0 .3 .3M64.9 26h.1M64.9 26h.3M64.9 26.7h1.6"/>
<path d="M65.1 27.4h.1M65.2 27.9h.1M65.2 24.3h.1M65.2 27.4h.1M65.2 24.3v3.6M65.2 27.9h.9M65.2 24.3h.9M66.1 27.9h.1M66.1 24.3h.1M66.1 26h.1M66.1 27.4h.1M66.1 24.3v3.6"/>
<path d="M66.1 26h.4M66.1 27.4h.4M66.5 25.2h.1M66.5 26.7h.1M66.5 25.2a.34 .34 0 0 1 .3 .4 .34 .34 0 0 1-.3 .3M66.5 26.7a.34 .34 0 0 1 .3 .3 .34 .34 0 0 1-.3 .3M67 23.5h.1M67 22.9v.6M67 23.5h.9M67.9 21.7h.1M67.9 23.5h.1"/>
</g>
<g fill="#00f" stroke="#00f" stroke-width=".17">
<path d="M67 22.2l.7 .7h-1.4z"/>
<path d="M21 31.1l1.8 1.2-1.8 1.3z" fill-rule="evenodd"/>
<path d="M24.9 30.9l.7-.3-.4 .7z" fill-rule="evenodd"/>
<path d="M23.8 30.9l.8-.3-.4 .7z" fill-rule="evenodd"/>
</g>
<circle cx="63.8" cy="21.7" r=".5" fill="#fff" stroke="#f00" stroke-width=".17"/>
<g fill="none" stroke="#f00" stroke-width=".17">
<path d="M40.6 32.3h.1M40.6 32.3v1.8M40.6 39.5v1.7M59 21.7h.1M59 25.2h.1M59 27h.1M59 21.7h4.3M59 25.2h5.3M59 27h5.3M67.9 23.5h5.3M73.2 23.5h.1M40.6 41.2h.1"/>
<path d="M51.6 97.1h.1M51.6 97.1v1.7M144.4 99.6h.1M144.4 99.6v1.7M51.6 102.4h.1M51.6 100.6v1.8M139 103.1h.1M139 103.1h1.8M144.4 106.7h.1M144.4 104.9v1.8"/>
</g>
<g fill="#00f" stroke="#00f" stroke-width=".17">
<path d="M143.7 104l.7 .9-1.1-.3z"/>
<path d="M67 60.3l.7 .7h-1.4z"/>
</g>
<g fill="none" stroke="#00f" stroke-width=".17">
<path d="M40 35.7h.1M40 37.9h.1M40 35.7l1.1 1.1M40 37.9l1.1 1M40.6 39.5h.1M40.6 34.1l.5 .6M41.1 34.7h.1M41.1 36.8h.1M41.1 38.9h.1M41.1 34.7l-1.1 1M41.1 36.8l-1.1 1.1M41.1 38.9l-.5 .6"/>
<path d="M64.3 58h3.6v8.8h-3.6zM64.3 59.7h3.6M67.9 59.7h.1M64.3 65.1l.4 .2M64.3 63.3h2.2M64.8 65.2l.3 .2M64.9 64h.1M64.9 64a.34 .34 0 0 0-.3 .3 .34 .34 0 0 0 .3 .4M64.9 64h.3M64.9 64.7h1.6M65.1 65.4h.1M65.2 66h.1"/>
<path d="M65.2 62.4h.1M65.2 65.4h.1M65.2 62.4v3.6M65.2 66h.9M65.2 62.4h.9M66.1 66h.1M66.1 62.4h.1M66.1 64h.1M66.1 65.4h.1M66.1 62.4v3.6M66.1 64h.4M66.1 65.4h.4"/>
<path d="M66.5 63.3h.1M66.5 64.7h.1M66.5 63.3a.34 .34 0 0 1 .3 .3 .34 .34 0 0 1-.3 .4M66.5 64.7a.34 .34 0 0 1 .3 .4 .34 .34 0 0 1-.3 .3M67 61.5h.1M67 61v.5M67 61.5h.9M67.9 61.5h.1M50.7 98.8h1.8M51.6 98.8l.9 1.5h-1.8zM52.5 98.8h.1M51.6 100.3h.1"/>
<path d="M51.6 100.3v.3M140.8 103.1h1.8M142.6 102.6h.1M142.6 104.9h.1M142.6 103.1h.1M142.6 103.7l1.8 1.2M142.6 101.3v3.6M144.4 104.9h.1M144.4 101.3l-1.8 1.3"/>
</g>
<circle cx="63.8" cy="59.7" r=".5" fill="#fff" stroke="#f00" stroke-width=".17"/>
<path d="M59 59.7h.1M59 59.7h4.3M59 63.3h.1M59 65.1h.1M59 63.3h5.3M59 65.1h5.3M67.9 61.5h5.3M73.2 61.5h.1M110.2 143h.1M110.2 143h1.8M119.1 143h1.8M120.9 143h.1" fill="none" stroke="#f00" stroke-width=".17"/>
<path d="M112 143h1.8M113.8 143h.1M115.6 144.2h.1M115.6 141.7v2.5M115.6 143h3.5M116.1 142.4h.1M117.2 142.4h.1M117.2 141.4l-1.1 1M118.2 141.4l-1 1M119.1 143h.1" fill="none" stroke="#00f" stroke-width=".17"/>
<g fill="#00f" stroke="#00f" stroke-width=".17">
<path d="M113.8 141.7l1.8 1.3-1.8 1.2z" fill-rule="evenodd"/>
<path d="M117.7 141.5l.7-.3-.3 .7z" fill-rule="evenodd"/>
<path d="M116.6 141.5l.7-.3-.3 .7z" fill-rule="evenodd"/>
</g>
<g fill="#f0f" stroke="#f0f" stroke-width=".17">
<circle cx="40.5" cy="32.3" r=".34"/>
<circle cx="51.5" cy="41.2" r=".33"/>
<circle cx="40.5" cy="68.6" r=".34"/>
<circle cx="51.5" cy="77.5" r=".33"/>
<circle cx="133.3" cy="26" r=".33"/>
<circle cx="144.4" cy="34.8" r=".34"/>
<circle cx="133.3" cy="65.8" r=".33"/>
<circle cx="144.4" cy="74.7" r=".34"/>
<circle cx="51.5" cy="27" r=".33"/>
<circle cx="51.5" cy="19.9" r=".33"/>
<circle cx="51.5" cy="65.1" r=".33"/>
<circle cx="51.5" cy="58" r=".33"/>
<circle cx="144.4" cy="22.4" r=".34"/>
<circle cx="144.4" cy="15.3" r=".34"/>
<circle cx="144.4" cy="62.2" r=".34"/>
<circle cx="144.4" cy="55.1" r=".34"/>
<circle cx="51.5" cy="104.2" r=".33"/>
<circle cx="51.5" cy="97.1" r=".33"/>
<circle cx="51.5" cy="142.2" r=".33"/>
<circle cx="51.5" cy="135.1" r=".33"/>
<circle cx="144.4" cy="99.5" r=".34"/>
<circle cx="144.4" cy="92.4" r=".34"/>
<circle cx="144.4" cy="139.4" r=".34"/>
<circle cx="144.4" cy="132.2" r=".34"/>
<circle cx="40.5" cy="109.5" r=".34"/>
<circle cx="51.5" cy="118.4" r=".33"/>
<circle cx="40.5" cy="145.8" r=".34"/>
<circle cx="51.5" cy="154.7" r=".33"/>
<circle cx="133.3" cy="103.1" r=".33"/>
<circle cx="144.4" cy="112" r=".34"/>
<circle cx="133.3" cy="142.9" r=".33"/>
<circle cx="144.4" cy="151.8" r=".34"/>
</g>
<g font-size="1.6">
<text x="141.5" y="11.8">VCC_RL</text>
<text x="48.7" y="16.4">VCC_RL</text>
<text x="155.1" y="16.7">4</text>
<text x="62.2" y="21.3">4</text>
<text x="69.1" y="23.1">3</text>
<text x="144" y="22.9" transform="rotate(-90 144 22.9)">3</text>
<text x="155.1" y="20.2">1</text>
<text x="155.1" y="22">2</text>
<text x="162" y="18.5">3</text>
<text x="51.2" y="29.3" transform="rotate(-90 51.2 29.3)">3</text>
<text x="62.2" y="24.8">1</text>
<text x="62.2" y="26.6">2</text>
<text x="138.7" y="25.6">2</text>
<text x="144" y="29.8" transform="rotate(-90 144 29.8)">1</text>
<text x="45.9" y="32">2</text>
<text x="51.2" y="36.2" transform="rotate(-90 51.2 36.2)">1</text>
<text x="141.5" y="51.6">VCC_RL</text>
<text x="238.6" y="49.1">1</text>
<text x="238.6" y="50.8">2</text>
<text x="238.6" y="52.6">3</text>
<text x="48.7" y="54.4">VCC_RL</text>
<text x="62.2" y="59.4">4</text>
<text x="155.1" y="56.5">4</text>
<text x="162" y="58.3">3</text>
<text x="238.6" y="54.4">4</text>
<text x="238.6" y="56.2">5</text>
<text x="51.2" y="65.6" transform="rotate(-90 51.2 65.6)">3</text>
<text x="62.2" y="62.9">1</text>
<text x="62.2" y="64.7">2</text>
<text x="69.1" y="61.1">3</text>
<text x="138.7" y="65.4">2</text>
<text x="144" y="62.8" transform="rotate(-90 144 62.8)">3</text>
<text x="155.1" y="60.1">1</text>
<text x="155.1" y="61.8">2</text>
<text x="238.6" y="65.1">1</text>
<text x="45.9" y="68.2">2</text>
<text x="144" y="69.7" transform="rotate(-90 144 69.7)">1</text>
<text x="238.6" y="66.8">2</text>
<text x="238.6" y="68.6">3</text>
<text x="238.6" y="70.4">4</text>
<text x="51.2" y="72.5" transform="rotate(-90 51.2 72.5)">1</text>
<text x="238.6" y="72.2">5</text>
<text x="141.5" y="88.9">VCC_RL</text>
<text x="48.7" y="93.6">VCC_RL</text>
<text x="155.1" y="93.9">4</text>
<text x="162" y="95.6">3</text>
<text x="62.2" y="98.5">4</text>
<text x="69.1" y="100.2">3</text>
<text x="144" y="100.1" transform="rotate(-90 144 100.1)">3</text>
<text x="155.1" y="97.4">1</text>
<text x="155.1" y="99.2">2</text>
<text x="51.2" y="106.5" transform="rotate(-90 51.2 106.5)">3</text>
<text x="62.2" y="102">1</text>
<text x="62.2" y="103.8">2</text>
<text x="138.7" y="102.7">2</text>
<text x="144" y="107" transform="rotate(-90 144 107)">1</text>
<text x="45.9" y="109.1">2</text>
<text x="51.2" y="113.4" transform="rotate(-90 51.2 113.4)">1</text>
<text x="48.7" y="131.6">VCC_RL</text>
<text x="141.5" y="128.7">VCC_RL</text>
<text x="62.2" y="136.5">4</text>
<text x="155.1" y="133.7">4</text>
<text x="155.1" y="137.2">1</text>
<text x="162" y="135.5">3</text>
<text x="51.2" y="142.8" transform="rotate(-90 51.2 142.8)">3</text>
<text x="62.2" y="140.1">1</text>
<text x="62.2" y="141.9">2</text>
<text x="69.1" y="138.3">3</text>
<text x="138.7" y="142.6">2</text>
<text x="144" y="140" transform="rotate(-90 144 140)">3</text>
<text x="155.1" y="139">2</text>
<text x="45.9" y="145.4">2</text>
<text x="51.2" y="149.7" transform="rotate(-90 51.2 149.7)">1</text>
<text x="144" y="146.9" transform="rotate(-90 144 146.9)">1</text>
<text x="228.1" y="195.1">Title</text>
<text x="235.2" y="196.8">&lt;Title&gt;</text>
<text x="228.1" y="200.4">Size</text>
<text x="229.9" y="202.2">A3</text>
<text x="235.2" y="200.4">Document Number</text>
<text x="235.2" y="202.2">&lt;Doc&gt;</text>
<text x="286.8" y="200.4">Rev</text>
<text x="288.6" y="202.2">&lt;RevCode&gt;</text>
<text x="228.1" y="205.7">Date:</text>
<text x="237.4" y="205.7">Tuesday, October 24, 2023</text>
<text x="263.7" y="205.7">Sheet</text>
<text x="272.6" y="205.7">3</text>
<text x="277.9" y="205.7">of</text>
<text x="283.2" y="205.7">7</text>
</g>
<g font-size="1.6" fill="#f00">
<text x="169.6" y="9.6">OUT4</text>
<text x="76.8" y="14.2">OUT0</text>
<text x="75.4" y="23.1">COM2</text>
<text x="168.2" y="18.5">COM3</text>
<text x="103.5" y="26.3">P36_43</text>
<text x="10.7" y="32.7">P32_39</text>
<text x="76.8" y="52.3">OUT1</text>
<text x="169.6" y="49.4">OUT5</text>
<text x="219.8" y="49.1">OUT0</text>
<text x="219.8" y="50.9">OUT1</text>
<text x="220.1" y="52.7">OUT2</text>
<text x="168.2" y="58.3">COM3</text>
<text x="220.1" y="54.4">OUT3</text>
<text x="220.1" y="56.2">COM2</text>
<text x="75" y="61.2">COM2</text>
<text x="220.1" y="65.1">OUT4</text>
<text x="11" y="69">P33_40</text>
<text x="103.5" y="66.2">P37_44</text>
<text x="220.1" y="66.9">OUT5</text>
<text x="220.1" y="68.7">OUT6</text>
<text x="220.1" y="70.4">OUT7</text>
<text x="220.1" y="72.2">COM3</text>
<text x="169.6" y="86.8">OUT6</text>
<text x="76.8" y="91.4">OUT2</text>
<text x="168.2" y="95.7">COM3</text>
<text x="75.4" y="100.3">COM2</text>
<text x="103.5" y="103.5">P38_45</text>
<text x="10.7" y="109.9">P34_41</text>
<text x="76.8" y="129.5">OUT3</text>
<text x="169.6" y="126.6">OUT7</text>
<text x="168.2" y="135.5">COM3</text>
<text x="75.4" y="138.3">COM2</text>
<text x="103.5" y="143.3">P39_46</text>
<text x="11" y="146.2">P35_42</text>
</g>
<g font-size="1.6" fill="#000080">
<text x="139.7" y="17.4">D30</text>
<text x="155.4" y="14.9">RL5</text>
<text x="44.4" y="23.5">LL4148</text>
<text x="46.9" y="21.7">D22</text>
<text x="62.6" y="19.6">RL1</text>
<text x="112" y="22.9">D26</text>
<text x="137.2" y="19.6">LL4148</text>
<text x="19.2" y="29.3">D18</text>
<text x="126.2" y="24.2">R76 4.7k</text>
<text x="136.2" y="29.2">R80</text>
<text x="145.5" y="25.6">Q6</text>
<text x="145.5" y="27.8">MMBT2222A</text>
<text x="158.6" y="26.3">APAN3105</text>
<text x="33.4" y="30.6">R68 4.7k</text>
<text x="43.4" y="35.6">R72</text>
<text x="52.6" y="32">Q2</text>
<text x="52.6" y="34.3">MMBT2222A</text>
<text x="65.8" y="30.9">APAN3105</text>
<text x="112" y="30.2">R_LED</text>
<text x="136.2" y="31.3">47k</text>
<text x="19.2" y="36.7">R_LED</text>
<text x="43.4" y="37.7">47k</text>
<text x="240.7" y="47.3">J4</text>
<text x="46.6" y="59.8">D23</text>
<text x="62.6" y="57.6">RL2</text>
<text x="137.6" y="59.4">LL4148</text>
<text x="140.1" y="57.3">D31</text>
<text x="155.4" y="54.8">RL6</text>
<text x="240.7" y="59.8">DG-5</text>
<text x="19.2" y="65.6">D19</text>
<text x="44.1" y="61.6">LL4148</text>
<text x="112" y="62.8">D27</text>
<text x="126.2" y="64">R77 4.7k</text>
<text x="145.5" y="65.4">Q7</text>
<text x="240.7" y="63.3">J5</text>
<text x="33.4" y="66.9">R69 4.7k</text>
<text x="43.4" y="71.8">R73</text>
<text x="52.6" y="68.3">Q3</text>
<text x="52.6" y="70.4">MMBT2222A</text>
<text x="65.8" y="69">APAN3105</text>
<text x="112" y="70.1">R_LED</text>
<text x="136.2" y="69">R81</text>
<text x="136.2" y="71.1">47k</text>
<text x="145.5" y="67.6">MMBT2222A</text>
<text x="158.6" y="66.2">APAN3105</text>
<text x="19.2" y="72.9">R_LED</text>
<text x="43.4" y="74">47k</text>
<text x="240.7" y="75.8">DG-5</text>
<text x="139.7" y="94.6">D32</text>
<text x="155.4" y="92.1">RL7</text>
<text x="44.4" y="100.7">LL4148</text>
<text x="46.9" y="98.9">D24</text>
<text x="62.6" y="96.7">RL3</text>
<text x="112" y="100.1">D28</text>
<text x="126.2" y="101.3">R78 4.7k</text>
<text x="137.2" y="96.7">LL4148</text>
<text x="19.2" y="106.5">D20</text>
<text x="33.4" y="107.8">R70 4.7k</text>
<text x="112" y="107.4">R_LED</text>
<text x="136.2" y="106.3">R82</text>
<text x="145.5" y="102.8">Q8</text>
<text x="145.5" y="104.9">MMBT2222A</text>
<text x="158.6" y="103.5">APAN3105</text>
<text x="19.2" y="113.8">R_LED</text>
<text x="43.4" y="112.7">R74</text>
<text x="52.6" y="109.2">Q4</text>
<text x="52.6" y="111.3">MMBT2222A</text>
<text x="65.8" y="108.1">APAN3105</text>
<text x="136.2" y="108.5">47k</text>
<text x="43.4" y="114.9">47k</text>
<text x="155.4" y="131.9">RL8</text>
<text x="46.6" y="136.9">D25</text>
<text x="62.6" y="134.8">RL4</text>
<text x="137.6" y="136.6">LL4148</text>
<text x="140.1" y="134.4">D33</text>
<text x="19.2" y="142.8">D21</text>
<text x="44.1" y="138.7">LL4148</text>
<text x="112" y="140">D29</text>
<text x="126.2" y="141.2">R79 4.7k</text>
<text x="145.5" y="142.6">Q9</text>
<text x="158.6" y="143.3">APAN3105</text>
<text x="33.4" y="144">R71 4.7k</text>
<text x="43.4" y="149">R75</text>
<text x="52.6" y="145.5">Q5</text>
<text x="52.6" y="147.6">MMBT2222A</text>
<text x="65.8" y="146.2">APAN3105</text>
<text x="112" y="147.2">R_LED</text>
<text x="136.2" y="146.2">R83</text>
<text x="136.2" y="148.3">47k</text>
<text x="145.5" y="144.7">MMBT2222A</text>
<text x="19.2" y="150.1">R_LED</text>
<text x="43.4" y="151.1">47k</text>
</g>
<g font-size="1.6" fill="#004080">
<text x="241.6" y="50.2">1</text>
<text x="241.6" y="51.9">2</text>
<text x="241.6" y="53.7">3</text>
<text x="241.6" y="55.5">4</text>
<text x="241.6" y="57.3">5</text>
<text x="241.6" y="66.2">1</text>
<text x="241.6" y="67.9">2</text>
<text x="241.6" y="69.7">3</text>
<text x="241.6" y="71.5">4</text>
<text x="241.6" y="73.3">5</text>
</g>
<g font-size="1.3">
<text x="30.8" y="1.3">5</text>
<text x="88.8" y="1.3">4</text>
<text x="146.9" y="1.3">3</text>
<text x="205" y="1.3">2</text>
<text x="263.1" y="1.3">1</text>
<text x=".5" y="28.4">D</text>
<text x="292.6" y="28.4">D</text>
<text x=".5" y="79.5">C</text>
<text x="292.6" y="79.5">C</text>
<text x=".5" y="130.6">B</text>
<text x="292.6" y="130.6">B</text>
<text x=".5" y="181.7">A</text>
<text x="292.6" y="181.7">A</text>
<text x="30.8" y="207.4">5</text>
<text x="88.8" y="207.4">4</text>
<text x="146.9" y="207.4">3</text>
<text x="205" y="207.4">2</text>
<text x="263.1" y="207.4">1</text>
</g>
</svg>
